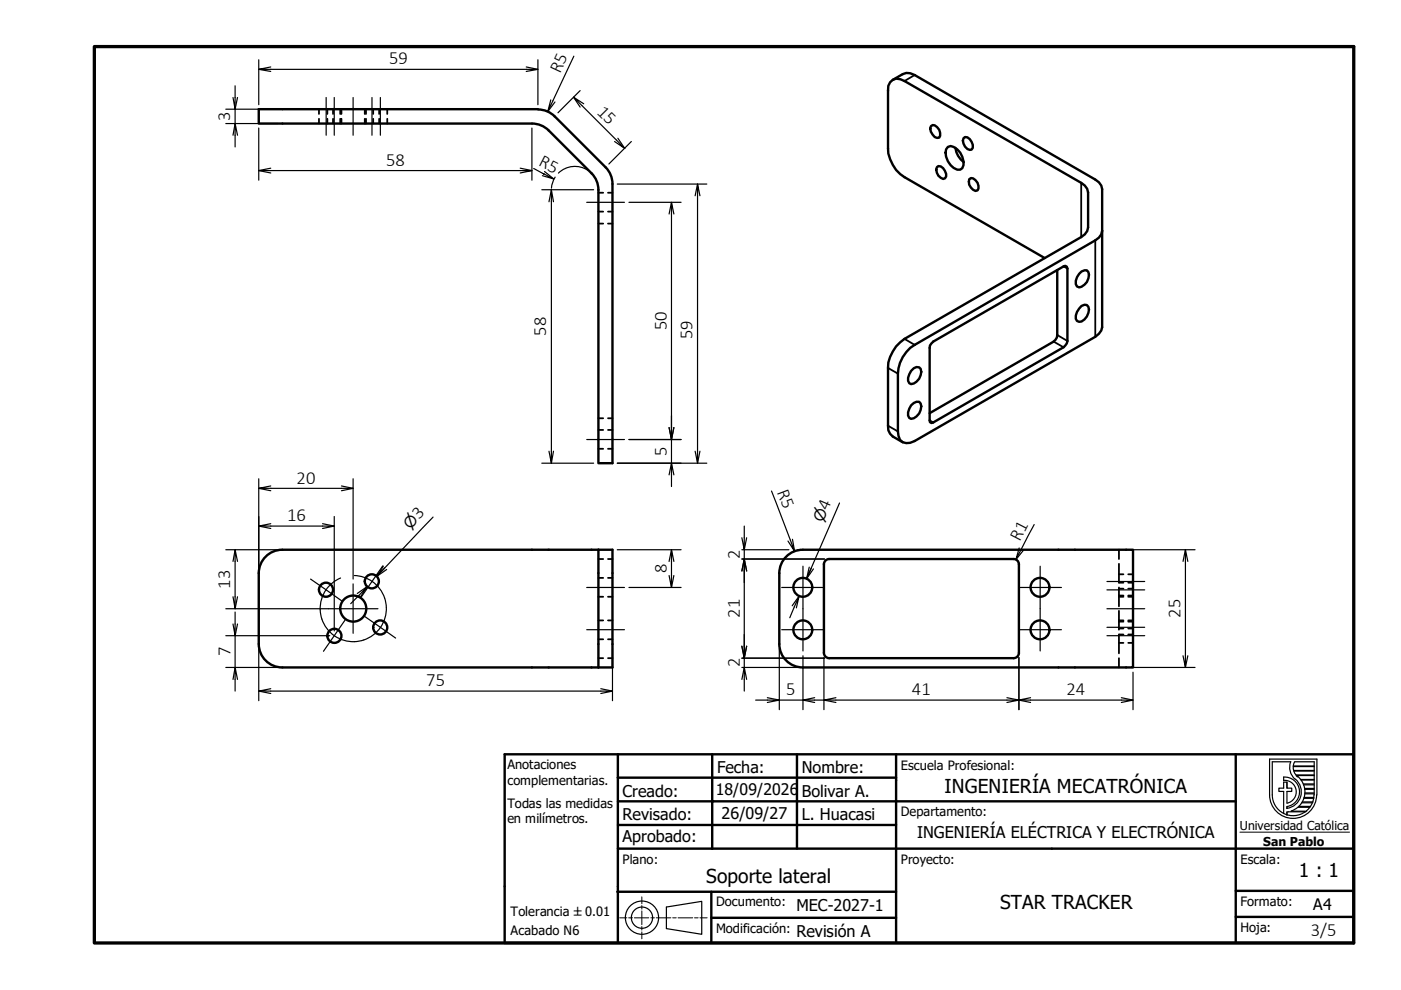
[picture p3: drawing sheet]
<svg xmlns="http://www.w3.org/2000/svg" width="297mm" height="210mm" viewBox="0 0 297 210" stroke-linecap="round" stroke-linejoin="round" font-family="sans-serif">
<!-- layer: Oculto (ISO) -->
<g fill="none" stroke="#000" stroke-width=".38">
<path d="M67.6 23.1v1.1M67.6 25.2v1M69.4 23.1v1.1M69.4 25.2v1M70.6 23.1v1.1M70.6 25.2v1M72.1 23.1v1.1M72.1 25.2v1M72.4 23.1v1.1M72.4 25.2v1M77.3 23.1v1.1M77.3 25.2v1"/>
<path d="M77.6 23.1v1.1M77.6 25.2v1M79.1 23.1v1.1M79.1 25.2v1M80.4 23.1v1.1M80.4 25.2v1M82.1 23.1v1.1M82.1 25.2v1M126.9 47.4h1M126.9 40.9h1M126.9 44.9h1M128.9 47.4h1"/>
<path d="M128.9 40.9h1M128.9 44.9h1M126.9 88.7h1M126.9 91.2h1M126.9 95.2h1M128.9 88.7h1M128.9 91.2h1M128.9 95.2h1M126.9 118.5h1M128.9 118.5h1M237.2 116.6v1.9M237.2 119.5v4h1"/>
<path d="M126.9 139.5h1M126.9 131.5h1M126.9 135.5h1M126.9 122.5h1M126.9 126.5h1M128.9 139.5h1M128.9 131.5h1M128.9 135.5h1M128.9 122.5h1M128.9 126.5h1M237.2 131.5h1M237.2 126.5h1"/>
<path d="M237.2 124.6v4M237.2 129.5v4M237.2 139.5v2M237.2 133.3h1M237.2 136.3h1M237.2 121.8h1M237.2 124.8h1M237.2 126.3h1M237.2 131.8h1M238.2 134.5h-1v4M239.2 131.5h1M239.2 126.5h1"/>
<path d="M239.2 133.3h1M239.2 136.3h1M239.2 123.5h1M239.2 134.5h1M239.2 121.8h1M239.2 124.8h1M239.2 126.3h1M239.2 131.8h1"/>
</g>
<!-- layer: Visible (ISO) -->
<g fill="none" stroke="#000" stroke-width=".51">
<path d="M189.3 16.9l2.1-1.2 .8-.2h.8l.9 .4 38.3 22.2 .8 .5 .5 .7 .2 .8v29.3l-.2 .7-.5 .7-.8 .6-38.3 22.1a2.15 2.15 0 0 1-3.4-1.1l-.1-.9v-12.3a7.5 7.5 0 0 1 3.5-6.1l38.3-22.1 .8-.6 .5-.7 .2-.8M114 23.1h-59.1v3.1h57.9l1.1 .1 1.6 .7 .8 .7 9.1 9 .7 .9 .5 1 .3 1.7M114.1 23.2l1.6 .3 1 .5 .9 .7 10.8 10.8 .7 .8 .6 1.6 .2 1.1v59.2h-3v-58M197.4 26.8l.3-.3a1.86 1.86 0 0 1 1.4 2.7h-.4a2.12 2.12 0 0 1-1.3-2.4zM198.6 35.5l.3-.3a1.9 1.9 0 0 1 1.7 2.2l-.3 .4-.3 .1a1.98 1.98 0 0 1-1.4-2.4zM201 31.2l.5-.2a3.6 3.6 0 0 1 2.5 4.7l-.4 .3a3.1 3.1 0 0 1-3-2.8l-.1-.8 .1-.7zM202.6 31.3a4.4 4.4 0 0 0 1.7 3.1M204.3 29.3l.3-.2a1.92 1.92 0 0 1 1.6 2.2l-.2 .4a1.8 1.8 0 0 1-1.7-2.4zM205.5 38l.4-.2a1.83 1.83 0 0 1 1.4 2.6l-.5 .1a2.12 2.12 0 0 1-1.3-2.5zM221.5 54.7l-29.7-17.1a7.6 7.6 0 0 1-3.5-6.1v-12.3a2.13 2.13 0 0 1 1-2.3 2.13 2.13 0 0 1 2.5 .3l37.4 21.6 .8 .5 .5 .7 .2 .8v7.4l-.2 .8-.5 .7-.8 .6-37.4 21.6a7.9 7.9 0 0 0-3.5 6.1v13.2l.4 .8 .6 .6 2.1 1.2M224.2 57.2v13.8l-.1 .5-.3 .5-.4 .4-26.3 15.2M228.8 58.1l.5-.5 .6-.3h.5a1.88 1.88 0 0 1 0 2.5 1.62 1.62 0 0 1-2.1 .9 2.22 2.22 0 0 1 .5-2.6z"/>
<path d="M193.2 78.6l.5-.5 .6-.3 .6 .1a1.81 1.81 0 0 1 0 2.4 1.62 1.62 0 0 1-2.1 1 2.24 2.24 0 0 1 .4-2.7zM197.5 72.8l.4-.4 27.6-15.9 .4-.1 .3 .2 .1 .3v15.4l-.4 1-.4 .3-28 16.1-.3-.2-.1-.4v-15.3l.1-.5zM229.3 64.9l.6-.3 .5 .1a1.81 1.81 0 0 1 0 2.4l-.5 .6-.6 .5h-.5l-.5-.2a2.14 2.14 0 0 1 .5-2.6zM193.2 86l1.1-.8h.6a1.88 1.88 0 0 1 0 2.5 1.62 1.62 0 0 1-2.1 .9 2.33 2.33 0 0 1 .4-2.6zM59.8 116.6a5 5 0 0 0-4.9 4.9M59.9 116.6h70v24.9h-70M126.9 116.6v24.9M170.2 116.6a5 5 0 0 0-5 4.9M170.2 116.6h70v24.9h-70M214.9 118.5h-39.1a1.11 1.11 0 0 0-1.1 1.1v18.8a1.11 1.11 0 0 0 1.1 1.1h39.1M214.9 118.5a1.11 1.11 0 0 1 1.1 1.1v18.9a1.11 1.11 0 0 1-1.1 1M54.9 121.5v15a5 5 0 0 0 4.9 5"/>
<path d="M165.2 121.5v15a5 5 0 0 0 5 5"/>
<circle cx="69.1" cy="125" r="1.49"/>
<circle cx="70.9" cy="134.8" r="1.49"/>
<circle cx="74.9" cy="129" r="2.76"/>
<circle cx="78.8" cy="123.3" r="1.49"/>
<circle cx="80.6" cy="133" r="1.49"/>
<circle cx="170.2" cy="124.5" r="2"/>
<circle cx="170.2" cy="133.5" r="2"/>
<circle cx="220.5" cy="124.5" r="2"/>
<circle cx="220.5" cy="133.5" r="2"/>
</g>
<!-- layer: Visible fina (ISO) -->
<path d="M193.9 15.9l-2.1 1.3M229.2 38.8v11.5M225.5 56.5l.8 .4M232.2 51v20.4M188.3 78l2.1 1.2M191.8 71.9l2.1 1.2M223.4 72.4l2.1 1.2M224.2 71l2.1 1.3M188.3 90.3l2.1 1.2M197.1 89.1l.8 .5" fill="none" stroke="#000" stroke-width=".38"/>
<!-- layer: Borde (ISO) -->
<path d="M20 9.9h267v190h-267z" fill="none" stroke="#000" stroke-width=".7"/>
<g fill="none" stroke="#000" stroke-width=".51">
<path d="M107 159.9h180v40h-180zM131 159.9v5M151 159.9v5M169 159.9v5M190 159.9v40M262 159.9v40M131 164.9v15h20M131 179.9v20M131 174.9h59M131 169.9h20v10M131 164.9h20M151 164.9v5h111"/>
<path d="M151 179.9h136M151 164.9h39M169 164.9v15M130.9 189.1h59.1M150.8 189.1v10.8M150.8 194.6h39.2M262 194.4h25M262 188.9h25"/>
</g>
<g fill="none" stroke="#000" stroke-width=".25">
<path d="M141.3 192.3l7.5-1.2v7l-7.5-1.2z"/>
<circle cx="136.1" cy="194.6" r="3.5"/>
<circle cx="136.1" cy="194.6" r="2.25"/>
</g>
<g fill="none" stroke="#000" stroke-width=".21">
<path d="M262.9 176.4h23.2M131.4 194.6h1.5M133.3 194.6h.8M134.5 194.6h3M136.1 190.2v1.4M136.1 192v.8M136.1 193.1v3M136.1 196.4v.8M136.1 197.6v1.4M138 194.6h.7M139.1 194.6h3.1M142.6 194.6h.8"/>
<path d="M143.8 194.6h3.1M147.3 194.6h.7M148.4 194.6h1.5"/>
</g>
<!-- layer: 0 -->
<g fill="none" stroke="#000" stroke-width=".25">
<path d="M272.1 165.5a2.44 2.44 0 0 1 2.7 2 2.44 2.44 0 0 1-1.9 2.8v-2.5h1v-.7h-1v-1.3M272.1 164.8a3.1 3.1 0 0 1 3.4 2.7 3.1 3.1 0 0 1-2.6 3.5M272.2 164.8v.7M272.9 167.1v-1.3h-.7v1.3h-1.1v.7h1.1v4.7M272.9 171v.4M273.2 172.1l-.3 .1v.6M273.2 172.1h3.7M273.7 172h3.4M274.2 162.5h4.4v.9h-4.3l-.1-.8M274.3 163.5h4.3v.8h-3.8l-.5-.8M274.5 161.5h4.1v.9h-4.4l.3-.9M274.6 165.2a3.3 3.3 0 0 1-1-3.7h-3.9v7.1a4.4 4.4 0 0 0 2.5 3.9 4.4 4.4 0 0 0 4.6-.4"/>
<path d="M274.7 165.2a3.5 3.5 0 0 1 1.1 3.7 3.5 3.5 0 0 1-2.9 2.5M274.9 164.4h3.7v.9h-2.9M275.1 164.6l.6 .6M276.3 166.2l-.4-.8h2.7v.8h-2.3M276.4 166.4h2.2v.8h-2M276.4 166.3l.2 .9M276.4 169.3h2.2M276.5 169.2l-.4 .8h2.3M276.5 169.1h2.1M276.6 167.3l.1 .8h1.9v-.7h-2M277.7 171.1l-.7 .8M277.7 171.2h-2.5l-1.4 .8"/>
<path d="M278.3 170.2l-.4 .8h-2.6l.7-.8h2.3M278.5 169.2l-.2 .8M278.6 168.5l-.1 .6M278.6 168.6v-.3h-1.9l-.2 .8M279.1 168.5a5 5 0 0 1-4.9 5 5 5 0 0 1-5-5v-7.6h10v7.7"/>
</g>
<path d="M274.9 164.5l.2 .2" fill="none" stroke="#000" stroke-width=".38"/>
<circle cx="151" cy="169.9" r=".25" fill="#000"/>
<!-- layer: Cota (ISO) -->
<g fill="none" stroke="#000" stroke-width=".25">
<path d="M49.8 18.2v4.9l-.4-2.4M54.9 12.7v9.5M54.9 14.7l2.5 .4M57.4 14.2l-2.5 .5h59.1l-2.4 .4M111.6 14.2l2.4 .5M114 12.7v9.5M121.7 11.9l-5.6 11.8 .7-2.5M123 19.2l-4.7 4.7M47.9 23.1h11M47.9 26.2h11M50.4 28.7l-.6-2.5v5M50.4 20.7l-.6 2.4v3.1l-.4 2.5"/>
<path d="M54.9 27.1v11.1M54.9 36.2l2.5 .5M57.4 35.7l-2.5 .5h57.9l-2.5 .5M110.3 35.7l2.5 .5M112.8 27.1v11.1M113.2 35.7l4.2 2.2-2.4-.7M115.4 36.4l2 1.5M117.7 21.6l-1.6 2.1M117.7 37.6l-.5 .8-.3 1.5M121.6 20.6l1.4 2.1M123.8 22l-2.2-1.4 10.9 10.9-2.2-1.5M124.6 36.1a5 5 0 0 0-6.2 .6"/>
<path d="M130.9 39h19M131 29.3l1.5 2.2M133.9 30l-4.8 4.8M147.9 39l-.5 2.5M114.9 40.2h11M116.9 40.2l-.5 2.6M117.3 42.8l-.4-2.6v58l-.5-2.5M133.3 42.9h11.1M142.4 42.9l-.5 2.5M142.9 45.4l-.5-2.5v50.3l-.5-2.6M148.4 41.5l-.5-2.5v59.2l-.5-2.5M114.9 98.2h11"/>
<path d="M117.3 95.7l-.4 2.5M130.9 98.2h19M133.3 93.2h11.1M142.9 90.6l-.5 2.6v5l-.5 2.5M148.4 95.7l-.5 2.5M47.9 116.6h11M49.8 116.6l-.4 2.4M50.4 119l-.6-2.4v12.5l-.4-2.6M54.9 101.5v19.1M54.9 111.5l2.5 .5M54.9 103.5l2.5 .5M57.4 111l-2.5 .5h16l-2.5 .5"/>
<path d="M57.4 103l-2.5 .5h20l-2.5 .5M68.4 111l2.5 .5M70.9 109.5v16.6M72.4 103l2.5 .5M74.9 101.5v21.3M91.8 109.6l-11.9 12.6 2.1-1.5M130.9 116.6h13.5M142.4 116.6l-.5 2.4M142.9 100.7l-.5-2.5v5M142.9 119l-.5-2.4v8l-.5-2.6M157.3 116.6h10M157.3 118.5h17.5"/>
<path d="M157.8 111.5v5.1l-.5-2.6M158.3 114l-.5 2.6v1.9l-.5 2.6M163.6 104.1l4.9 12.8-1.4-2.2M168 114.3l.5 2.6M169 116.6h.2M178 106.7l-7 16 1.5-2.1M217 116.7l-1.6 2M219.3 111.2l-3.9 7.5 .7-2.5M239.8 116.6h13.6M251.3 116.6l-.5 2.4M251.8 119l-.5-2.4v24.9l-.5-2.5M47.9 134.8h22"/>
<path d="M47.9 129.1h21.7M49.8 129.8v5l-.4-2.5M50.4 132.3l-.6 2.5v6.7l-.4 2.6M50.4 126.5l-.6 2.6M54.9 137.5v11.1M70.9 126.4v2.5M70.9 129.1v4.7M76.5 126.5l1.4-2.1-3.5 3.6M77.9 124.4l-2.1 1.4M81.3 120.1l-1.4 2.1 1.7-1.8M129.9 137.5v11.1M133.3 124.6h11.1"/>
<path d="M142.9 122l-.5 2.6M157.3 139.5h17.5M158.3 121.1l-.5-2.6v21l-.5-2.5M158.3 137l-.5 2.5v2l-.5 2.6M165.2 137.5v13M168.8 128.9l.6-2.5-2 4.6M169.4 126.4l-1.4 2M170.2 139v11.5M171.6 120.2l-.6 2.5 1-2.3M174.7 139.4v11.1M216 139.4v11.1M251.8 139l-.5 2.5"/>
<path d="M47.9 141.5h11M50.4 144.1l-.6-2.6v5M54.9 146.5l2.5 .5M57.4 146l-2.5 .5h75l-2.5 .5M127.4 146l2.5 .5M157.3 141.5h11.9M158.3 144.1l-.5-2.6v5M160.2 148.4h5l-2.5 .5M162.7 147.9l2.5 .5h5l2.5 .5M172.7 147.9l-2.5 .5h5M174.7 148.4l2.5 .5M177.2 147.9l-2.5 .5h41.3l-2.5 .5"/>
<path d="M213.5 147.9l5 1M218.5 147.9l-2.5 .5h24.2l-2.5 .5M237.7 147.9l2.5 .5M239.8 141.5h13.6M240.2 142.5v8"/>
</g>
<!-- layer: Marca de centro (ISO) -->
<path d="M81.2 120l-4.6 6.6M65.8 122.8l6.6 4.6M69.6 129.1h10.5M73.2 131.5l-4.6 6.6M74.9 123.8v10.5M77.3 130.7l6.6 4.6M165.7 124.6h9M165.7 133.5h9M170.2 120.1v17.9M216 133.5h9M216 124.6h9M220.5 120.1v17.9" fill="none" stroke="#000" stroke-width=".25"/>
<!-- layer: Eje (ISO) -->
<g fill="none" stroke="#000" stroke-width=".25">
<path d="M69.2 20.7v8M70.9 20.7v8M74.9 20.7v8M78.9 20.7v8M80.6 20.7v8M124.4 42.9h8M124.4 93.2h8M75.1 122a7 7 0 0 1 6.2 9.9 7 7 0 0 1-11.4 2 7 7 0 0 1 2.3-11.3M124.4 124.6h8M124.4 133.5h8M234.7 129.1h8M234.7 123.3h8"/>
<path d="M234.7 125.1h8M234.7 134.8h8M234.7 133h8"/>
</g>
<g font-size="4.1">
<text x="200.3" y="168.1">INGENIERÍA MECATRÓNICA</text>
<text x="149.7" y="187.2">Soporte lateral</text>
<text x="275.4" y="186">1 : 1</text>
<text x="212" y="192.8">STAR TRACKER</text>
</g>
<g font-size="3.9">
<text x="82.5" y="13.6">59</text>
<text x="118.7" y="15.7" transform="rotate(-65 118.7 15.7)">R5</text>
<text x="126.4" y="23.9" transform="rotate(45 126.4 23.9)">15</text>
<text x="48.8" y="25.7" transform="rotate(-90 48.8 25.7)">3</text>
<text x="81.9" y="35.2">58</text>
<text x="114" y="35.1" transform="rotate(27 114 35.1)">R5</text>
<text x="115.8" y="71.2" transform="rotate(-90 115.8 71.2)">58</text>
<text x="141.4" y="70" transform="rotate(-90 141.4 70)">50</text>
<text x="146.8" y="72" transform="rotate(-90 146.8 72)">59</text>
<text x="141.4" y="96.7" transform="rotate(-90 141.4 96.7)">5</text>
<text x="62.9" y="102.5">20</text>
<text x="164.7" y="104.2" transform="rotate(69 164.7 104.2)">R5</text>
<text x="60.9" y="110.5">16</text>
<text x="88.9" y="110.3" transform="rotate(-47 88.9 110.3)">3</text>
<text x="175.5" y="108.3" transform="rotate(-66 175.5 108.3)">4</text>
<text x="156.8" y="118.5" transform="rotate(-90 156.8 118.5)">2</text>
<text x="216.2" y="114.8" transform="rotate(-63 216.2 114.8)">R1</text>
<text x="48.8" y="124.8" transform="rotate(-90 48.8 124.8)">13</text>
<text x="141.4" y="121.5" transform="rotate(-90 141.4 121.5)">8</text>
<text x="156.8" y="131" transform="rotate(-90 156.8 131)">21</text>
<text x="250.3" y="131" transform="rotate(-90 250.3 131)">25</text>
<text x="48.9" y="139.2" transform="rotate(-90 48.9 139.2)">7</text>
<text x="156.8" y="141.5" transform="rotate(-90 156.8 141.5)">2</text>
<text x="90.4" y="145.5">75</text>
<text x="166.7" y="147.4">5</text>
<text x="193.4" y="147.4">41</text>
<text x="226.1" y="147.4">24</text>
<text x="277.9" y="198.5">3/5</text>
</g>
<g font-size="3.4">
<text x="152" y="163.9">Fecha:</text>
<text x="170" y="163.9">Nombre:</text>
<text x="132" y="168.9">Creado:</text>
<text x="132" y="173.8">Revisado:</text>
<text x="151.8" y="168.5">18/09/2026</text>
<text x="153" y="173.6">26/09/27</text>
<text x="170" y="173.8">L. Huacasi</text>
<text x="170" y="168.9">Bolivar A.</text>
<text x="132" y="178.5">Aprobado:</text>
<text x="194.4" y="177.8">INGENIERÍA ELÉCTRICA Y ELECTRÓNICA</text>
<text x="168.8" y="193.1">MEC-2027-1</text>
<text x="278.4" y="192.9">A4</text>
<text x="168.8" y="198.7">Revisión A</text>
</g>
<g font-size="3.2">
<text x="87" y="112.4" transform="rotate(-47 87 112.4)">⌀</text>
<text x="174.4" y="110.8" transform="rotate(-66 174.4 110.8)">⌀</text>
</g>
<g font-size="2.7">
<text x="107.6" y="163.1">Anotaciones</text>
<text x="107.6" y="166.4">complementarias.</text>
<text x="191" y="163.2">Escuela Profesional:</text>
<text x="107.6" y="171.3">Todas las medidas</text>
<text x="191" y="173.1">Departamento:</text>
<text x="107.6" y="174.6">en milímetros.</text>
<text x="132" y="183.2">Plano:</text>
<text x="191" y="183.1">Proyecto:</text>
<text x="263" y="183.2">Escala:</text>
<text x="108.3" y="194.2">Tolerancia ±0.01</text>
<text x="151.8" y="192.1">Documento:</text>
<text x="151.8" y="197.8">Modificación:</text>
<text x="263" y="197.6">Hoja:</text>
<text x="263" y="192.1">Formato:</text>
<text x="108.3" y="198.3">Acabado N6</text>
</g>
<g font-size="2.6">
<text x="262.9" y="176">Universidad Católica</text>
<text x="267.8" y="179.3">San Pablo</text>
</g>
</svg>
